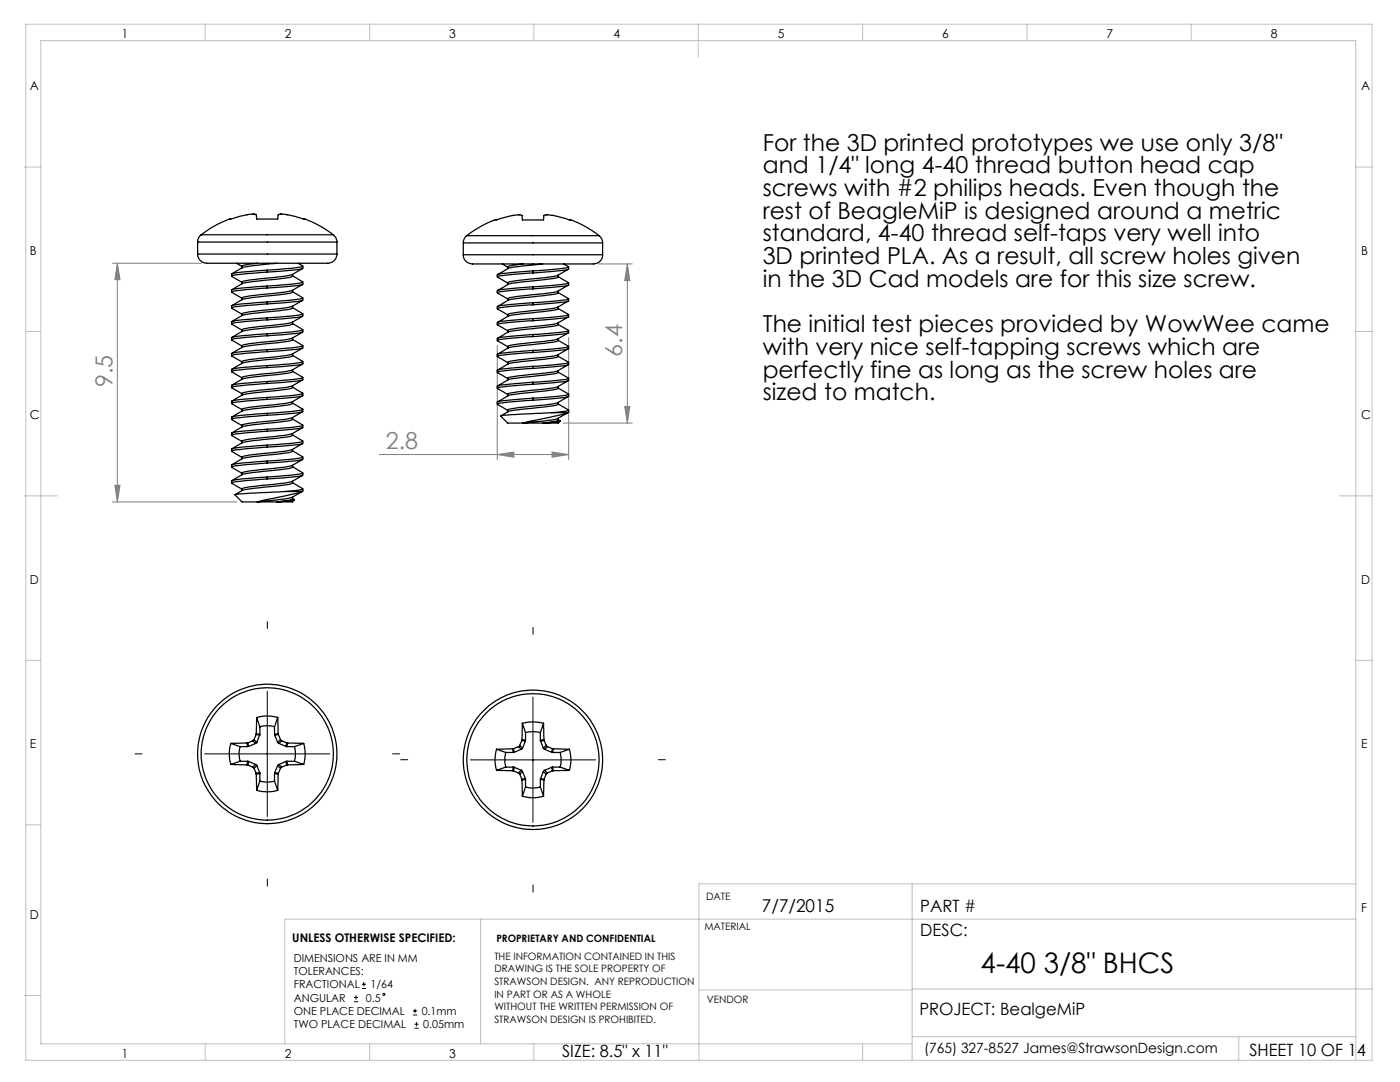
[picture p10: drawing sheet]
<svg xmlns="http://www.w3.org/2000/svg" width="279mm" height="216mm" viewBox="0 0 279 216" stroke-linecap="round" stroke-linejoin="round" font-family="sans-serif">
<g fill="none" stroke="#000" stroke-width=".2">
<path d="M53.3 137.9v25M106.4 139.1v25M40.9 150.4h24.9M93.9 151.6h25M70.7 199.9h.8M70.7 199h.8M71 198.6v.9M72.2 197.2h.8M72.2 196.4h.8M72.6 196v.8M82.4 202.5h.9M82.4 201.7h.9"/>
<path d="M82.7 205.2h.8M82.7 204.4h.8M82.8 201.3v.8M83.1 203.9v.9"/>
<circle cx="76.6" cy="198.4" r=".21"/>
</g>
<g fill="none" stroke="#808080" stroke-width=".2">
<path d="M22.4 52.5h17.9M23.4 52.5v47.7M23.4 52.5l.6 3.3h-1.1zM119.5 52.7h6.7M125.2 52.7l.5 3.3h-1zM125.2 52.7v31.7M99.2 68.9v22.8M113.5 67.3v24.4M22.9 96.8h1.1l-.6 3.4zM75.7 90.7h37.8M99.2 90.7l3.4-.5v1zM110.2 90.2l3.3 .5-3.3 .5z"/>
<path d="M112.4 84.4h13.8M124.7 81.1h1l-.5 3.3zM22.4 100.2h24.9"/>
</g>
<path d="M53.4 125.4v-1.4M106.4 126.6v-1.4M28.4 150.4h-1.5M78.4 150.4h1.4M81.4 151.6h-1.4M131.4 151.6h1.4M53.4 175.4v1.4M106.4 176.6v1.4" fill="none" stroke="#000" stroke-width=".2" stroke-dasharray="15.2 1.3 1.3 1.3"/>
<g fill="none" stroke="#c0c0c0" stroke-width=".2">
<path d="M5.2 4.8h268.6v206.8h-268.6zM41 4.8v3.3M73.8 4.8v3.3M106.5 4.8v3.3M139.3 4.8v6.6M172.2 4.8v3.3M205 4.8v3.3M237.7 4.8v3.3M4.9 33.3h3.2M270.5 33.3h3.3M5.2 66.1h2.9M270.5 66.1h3.3"/>
<path d="M4.9 99h6.5M267.3 99h6.5M5.2 131.8h2.9M270.5 131.8h3.3M5.2 164.6h2.9M182 176.4v35.2M270.6 176.4h-131.1v35.2M4.9 198.6h3.2M95.9 183.4v24.9M139.5 197.6h42.5M182 197.3h91.8M270.6 183.4h-213.8v24.9"/>
<path d="M41 208.3v3.3M73.8 208.3v3.3M106.5 208.3v3.3M172.2 208.3v3.3M182 208.3h-173.9v-200.2h262.4l.1 203.5M182 206.9h88.6M247.2 206.9v4.7"/>
</g>
<g fill="#808080">
<path d="M110.2 90.2l3.3 .5-3.3 .5zM99.2 90.7l3.4-.5v1z"/>
<path d="M23.4 52.5l.6 3.3h-1.1zM22.9 96.8h1.1l-.6 3.4zM125.2 52.7l.5 3.3h-1zM124.7 81.1h1l-.5 3.3z"/>
</g>
<g fill="none" stroke="#000" stroke-width=".25">
<path d="M39.4 50.7a2.27 2.27 0 0 0 2.9 1.8h22.6a2.02 2.02 0 0 0 2.3-1.8M39.4 48.3h27.8M39.4 50.7h27.8M39.4 48.3v2.4M40.1 46.8a1.87 1.87 0 0 0-.7 1.5M40.1 46.8a20.3 20.3 0 0 1 9.6-4h.4a.96 .96 0 0 1 1.1 .1v.8h4.2l.1-.3a.61 .61 0 0 1 .2-.6 .61 .61 0 0 1 .6-.1l.8 .1a24.8 24.8 0 0 1 6.8 2.3l2.6 1.7M40.1 46.8h26.4M47.2 52.5l1.1 .7M51.4 52.5l-2.9 .5-.2 .1v.3M53.3 57.5l-6.1 .5-1 .3 2.1 1.2M53.3 54.3l-6.1 .5-1 .3 2.1 1.2M53.3 53.9l-3.2 .3a12.5 12.5 0 0 0-3.9 .5v.4"/>
<path d="M53.3 57.1l-3.2 .2a12.5 12.5 0 0 0-3.9 .6v.4M53.3 53.9v.4M53.3 57.1v.4M55.3 52.5l-3.5 .4a8.9 8.9 0 0 0-5.5 1.7M58.4 57.9v.4a18.7 18.7 0 0 1-5.8 .8l-.8 .1a8.9 8.9 0 0 0-5.5 1.8M58.4 54.8v.3a18.7 18.7 0 0 1-5.8 .9l-.8 .1a8.9 8.9 0 0 0-5.5 1.7M58.4 58.2l2 1.2M58.4 55l2 1.3a18.5 18.5 0 0 1-4.9 .6l-2.2 .2M59.5 52.5l.9 .6a18.5 18.5 0 0 1-4.9 .7l-2.2 .1M60.4 59.9a8.8 8.8 0 0 1-5.5 1.8l-6.1 .7-.5 .2v.4M60.4 56.8a8.8 8.8 0 0 1-5.5 1.7l-6.1 .7-.5 .2v.4M60.4 53.6a8.8 8.8 0 0 1-5.5 1.8l-6.1 .7-.5 .2v.3"/>
<path d="M60.4 59.4a18.5 18.5 0 0 1-4.9 .7l-2.2 .2M60.4 53.1v.4a32.3 32.3 0 0 1-7.1 .8M60.4 59.4v.5a32.3 32.3 0 0 1-7.1 .7M60.4 56.3v.4a32.3 32.3 0 0 1-7.1 .8M66.5 46.8a1.87 1.87 0 0 1 .7 1.5M67.2 48.3v2.4M92.5 50.8a2.12 2.12 0 0 0 2.6 1.9h19.9a14.4 14.4 0 0 0 4.3-.2l.8-.8 .2-.9M92.5 48.5h27.8M92.5 50.8h27.8M92.5 48.5v2.3M93.2 47a1.74 1.74 0 0 0-.7 1.5M93.2 47a19.4 19.4 0 0 1 10.6-4.1h.2a.34 .34 0 0 1 .3 .2 .34 .34 0 0 1-.1 .4v.4h4.3v-.3a.72 .72 0 0 1 .3-.7 .72 .72 0 0 1 .8 0l.6 .1a26.2 26.2 0 0 1 6.7 2.2l2.7 1.8"/>
<path d="M93.2 47h26.4M100.2 52.7l1.1 .6M101.3 53.3v.3M104.4 52.7l-2.5 .3-.6 .3M106.4 57.6l-5.1 .4-1.5 .2-.6 .2 2.1 1.3M106.4 54.5l-5.1 .4-1.5 .1-.6 .2 2.1 1.3M106.4 54l-3.6 .3a9.4 9.4 0 0 0-3.6 .6v.3M106.4 57.2l-3.6 .3a9.4 9.4 0 0 0-3.6 .5v.4M106.4 54v.5M106.4 57.2v.4M108.3 52.7l-6 .6a3.2 3.2 0 0 0-1.9 .9l-1.1 .6M111.4 58.1v.3a17.7 17.7 0 0 1-5 .8l-4.1 .5a3.2 3.2 0 0 0-1.9 .8l-1.1 .6"/>
<path d="M111.4 55.2a17.7 17.7 0 0 1-5 .9l-4.1 .4a3.2 3.2 0 0 0-1.9 .9l-1.1 .6M111.4 58.4l2.1 1.2-.6 .2-1.5 .2-5 .4M111.4 55.2l2.1 1.2-.6 .3-1.5 .1-5 .4M111.4 54.9v.3M112.5 52.7l1 .6-.6 .2-1.5 .2-5 .3M113.4 56.9l-2.6 1.4-6 .7a9.1 9.1 0 0 0-3.5 .6v.4M113.4 53.7l-2.6 1.4-6 .7a9.1 9.1 0 0 0-3.5 .6v.4M113.5 59.6v.4a35.7 35.7 0 0 1-7.1 .8M113.5 53.3v.4a35.7 35.7 0 0 1-7.1 .8M113.5 56.4v.4a35.7 35.7 0 0 1-7.1 .8M119.6 47a1.74 1.74 0 0 1 .7 1.5M120.3 48.5v2.3"/>
<path d="M53.3 79.7l-6.1 .5-1 .3 2.1 1.2M53.3 76.5l-6.1 .5-1 .3 2.1 1.3M53.3 73.3l-6.1 .6-1 .3 2.1 1.2M53.3 70.2l-6.1 .5-1 .3 2.1 1.2M53.3 67l-6.1 .5-1 .3 2.1 1.2M53.3 63.8l-6.1 .5-1 .3 2.1 1.3M53.3 60.6l-6.1 .6-1 .3 2.1 1.2M53.3 60.3l-3.2 .2a12.5 12.5 0 0 0-3.9 .5v.5M53.3 63.4l-3.2 .3a12.5 12.5 0 0 0-3.9 .5v.4M53.3 66.6l-3.2 .3a12.5 12.5 0 0 0-3.9 .5v.4M53.3 69.8l-3.2 .2a12.5 12.5 0 0 0-3.9 .6v.4M53.3 73l-3.2 .2a12.5 12.5 0 0 0-3.9 .5v.5"/>
<path d="M53.3 76.1l-3.2 .3a12.5 12.5 0 0 0-3.9 .5v.4M53.3 79.3l-3.2 .3a12.5 12.5 0 0 0-3.9 .5v.4M53.3 60.3v.3M53.3 63.4v.4M53.3 66.6v.4M53.3 69.8v.4M53.3 73v.3M53.3 76.1v.4M53.3 79.3v.4M58.4 77v.3a18.7 18.7 0 0 1-5.8 .9l-.8 .1a8.9 8.9 0 0 0-5.5 1.7M58.4 73.8v.4a18.7 18.7 0 0 1-5.8 .8l-.8 .1a8.9 8.9 0 0 0-5.5 1.8M58.4 70.6v.4a18.7 18.7 0 0 1-5.8 .8l-.8 .1a8.9 8.9 0 0 0-5.5 1.8"/>
<path d="M58.4 67.5v.3a18.7 18.7 0 0 1-5.8 .9l-.8 .1a8.9 8.9 0 0 0-5.5 1.7M58.4 64.3v.3a18.7 18.7 0 0 1-5.8 .9l-.8 .1a8.9 8.9 0 0 0-5.5 1.7M58.4 61.1v.4a18.7 18.7 0 0 1-5.8 .8l-.8 .1a8.9 8.9 0 0 0-5.5 1.8M58.4 77.3l2 1.2M58.4 74.1l2 1.2a18.5 18.5 0 0 1-4.9 .7l-2.2 .1M58.4 70.9l2 1.2a18.5 18.5 0 0 1-4.9 .7l-2.2 .2M58.4 67.7l2 1.2M58.4 64.6l2 1.2a18.5 18.5 0 0 1-4.9 .7l-2.2 .1M58.4 61.4l2 1.2a18.5 18.5 0 0 1-4.9 .7l-2.2 .1M60.4 79a8.8 8.8 0 0 1-5.5 1.8l-6.1 .7-.5 .2v.3M60.4 75.8a8.8 8.8 0 0 1-5.5 1.8l-6.1 .7-.5 .2v.3M60.4 72.6a8.8 8.8 0 0 1-5.5 1.8l-6.1 .7-.5 .2v.4"/>
<path d="M60.4 69.5a8.8 8.8 0 0 1-5.5 1.7l-6.1 .7-.5 .2v.4M60.4 66.3a8.8 8.8 0 0 1-5.5 1.8l-6.1 .7-.5 .2v.3M60.4 63.1a8.8 8.8 0 0 1-5.5 1.8l-6.1 .7-.5 .2v.3M60.4 68.9v.1a18.5 18.5 0 0 1-4.9 .6l-2.2 .2M60.4 78.5a18.5 18.5 0 0 1-4.9 .7l-2.2 .1M60.4 65.8v.4a32.3 32.3 0 0 1-7.1 .8M60.4 69v.4a32.3 32.3 0 0 1-7.1 .8M60.4 62.6v.4a32.3 32.3 0 0 1-7.1 .8M60.4 75.3v.4a32.3 32.3 0 0 1-7.1 .8M60.4 72.1v.5a32.3 32.3 0 0 1-7.1 .7M60.4 78.5v.4a32.3 32.3 0 0 1-7.1 .8M101.3 62.8v.3"/>
<path d="M101.3 78.7v.3M106.4 76.7l-5.1 .4-1.5 .2-.6 .2 2.1 1.2M106.4 73.5l-5.1 .4-1.5 .2-.6 .2 2.1 1.2M106.4 70.3l-5.1 .4-1.5 .2-.6 .2 2.1 1.3M106.4 67.2l-5.1 .4-1.5 .1-.6 .2 2.1 1.3M106.4 64l-5.1 .4-1.5 .2-.6 .2 2.1 1.2M106.4 60.8l-5.1 .4-1.5 .2-.6 .2 2.1 1.2M106.4 79.9l-5.1 .4-1.5 .1-.6 .2 2.1 1.3M106.4 79.4l-3.6 .3a9.4 9.4 0 0 0-3.6 .6v.3M106.4 76.3l-3.6 .3a9.4 9.4 0 0 0-3.6 .5v.4M106.4 60.4l-3.6 .3a9.4 9.4 0 0 0-3.6 .5v.4M106.4 63.6l-3.6 .3a9.4 9.4 0 0 0-3.6 .5v.4"/>
<path d="M106.4 66.7l-3.6 .3a9.4 9.4 0 0 0-3.6 .6v.3M106.4 69.9l-3.6 .3a9.4 9.4 0 0 0-3.6 .5v.4M106.4 73.1l-3.6 .3a9.4 9.4 0 0 0-3.6 .5v.4M106.4 60.4v.4M106.4 63.6v.4M106.4 66.7v.5M106.4 69.9v.4M106.4 73.1v.4M106.4 76.3v.4M106.4 79.4v.5M111.4 77.1v.4a17.7 17.7 0 0 1-5 .8l-4.1 .4a3.2 3.2 0 0 0-1.9 .9l-1.1 .6M111.4 73.9v.4a17.7 17.7 0 0 1-5 .8l-4.1 .5a3.2 3.2 0 0 0-1.9 .8l-1.1 .6"/>
<path d="M111.4 71.1a17.7 17.7 0 0 1-5 .8l-4.1 .5a3.2 3.2 0 0 0-1.9 .8l-1.1 .6M111.4 67.6v.3a17.7 17.7 0 0 1-5 .9l-4.1 .4a3.2 3.2 0 0 0-1.9 .9l-1.1 .6M111.4 64.4v.4a17.7 17.7 0 0 1-5 .8l-4.1 .4a3.2 3.2 0 0 0-1.9 .9l-1.1 .6M111.4 61.2v.4a17.7 17.7 0 0 1-5 .8l-4.1 .5a3.2 3.2 0 0 0-1.9 .8l-1.1 .6M111.4 77.4l2.1 1.3-.6 .2-1.5 .2-5 .3M111.4 74.3l2.1 1.2-.6 .2-1.5 .2-5 .4M111.4 71.1l2.1 1.2-.6 .2-1.5 .2-5 .4M111.4 67.9l2.1 1.2-.6 .3-1.5 .1-5 .4M111.4 64.7l2.1 1.3-.6 .2-1.5 .2-5 .3M111.4 61.6l2.1 1.2-.6 .2-1.5 .2-5 .4M111.4 70.8v.3M113.4 79.1l-2.6 1.4-6 .7a9.1 9.1 0 0 0-3.5 .6v.4"/>
<path d="M113.4 76l-2.6 1.3-6 .7a9.1 9.1 0 0 0-3.5 .7M113.4 72.8l-2.6 1.4-6 .7a9.1 9.1 0 0 0-3.5 .6v.3M113.4 69.6l-2.6 1.4-6 .7a9.1 9.1 0 0 0-3.5 .6v.4M113.4 66.4l-2.6 1.4-6 .7a9.1 9.1 0 0 0-3.5 .6v.4M113.4 63.3l-2.6 1.3-6 .7a9.1 9.1 0 0 0-3.5 .7v.3M113.4 60.1l-2.6 1.4-6 .7a9.1 9.1 0 0 0-3.5 .6M113.5 69.1v.4a35.7 35.7 0 0 1-7.1 .8M113.5 66v.4a35.7 35.7 0 0 1-7.1 .8M113.5 78.7v.4a35.7 35.7 0 0 1-7.1 .8M113.5 75.5v.4a35.7 35.7 0 0 1-7.1 .8M113.5 72.3v.4a35.7 35.7 0 0 1-7.1 .8M113.5 62.8v.4a35.7 35.7 0 0 1-7.1 .8"/>
<path d="M46.9 98.8l1.4 1.4h3.1M53.3 92.4l-6.1 .5-1 .3 2.1 1.2M53.3 89.2l-6.1 .5-1 .3 2.1 1.3M53.3 86l-6.1 .6-1 .3 2.1 1.2M53.3 82.9l-6.1 .5-1 .3 2.1 1.2M53.3 95.6l-6.1 .5-1 .3 2.1 1.2M53.3 95.2l-3.2 .2a12.5 12.5 0 0 0-3.9 .6v.4M53.3 82.5l-3.2 .2a12.5 12.5 0 0 0-3.9 .6v.4M53.3 85.7l-3.2 .2a12.5 12.5 0 0 0-3.9 .5v.5M53.3 88.8l-3.2 .3a12.5 12.5 0 0 0-3.9 .5v.4M53.3 92l-3.2 .3a12.5 12.5 0 0 0-3.9 .5v.4M53.3 82.5v.4"/>
<path d="M53.3 85.7v.3M53.3 88.8v.4M53.3 92v.4M53.3 95.2v.4M57 98.1l-6.8 .3-3.3 .3M57 98.1h3.3M58.4 92.9v.3a18.7 18.7 0 0 1-5.8 .9l-.8 .1a8.9 8.9 0 0 0-5.5 1.7M58.4 89.7v.3a18.7 18.7 0 0 1-5.8 .9l-.8 .1a8.9 8.9 0 0 0-5.5 1.7M58.4 86.5v.4a18.7 18.7 0 0 1-5.8 .8l-.8 .1a8.9 8.9 0 0 0-5.5 1.8M58.4 83.3v.4a18.7 18.7 0 0 1-5.8 .8l-.8 .1a8.9 8.9 0 0 0-5.5 1.8M58.4 80.2v.3a18.7 18.7 0 0 1-5.8 .9l-.8 .1a8.9 8.9 0 0 0-5.5 1.7M58.4 93.1l2 1.2"/>
<path d="M58.4 90l2 1.2a18.5 18.5 0 0 1-4.9 .7l-2.2 .1M58.4 86.8l2 1.2a18.5 18.5 0 0 1-4.9 .7l-2.2 .1M58.4 83.6l2 1.2a18.5 18.5 0 0 1-4.9 .7l-2.2 .2M58.4 80.4l2 1.3a18.5 18.5 0 0 1-4.9 .6l-2.2 .2M58.4 96.3l2 1.2-.7 .3-2.7 .3M58.4 96v.4a18.7 18.7 0 0 1-5.8 .8l-.8 .1a8.5 8.5 0 0 0-4.9 1.4M58.4 99.5l.3 .3-3.4 .4M58.4 99.2v.4a8.3 8.3 0 0 1-3.1 .6M58.8 99.8l-.4 .4h-3.1M60.3 98.1l-1.1 .3-7.8 1.8M60.4 94.9a8.8 8.8 0 0 1-5.5 1.7l-6.1 .7-.5 .2v.4M60.4 91.7a8.8 8.8 0 0 1-5.5 1.8l-6.1 .7-.5 .2v.3"/>
<path d="M60.4 88.5a8.8 8.8 0 0 1-5.5 1.8l-6.1 .7-.5 .2v.3M60.4 85.3a8.8 8.8 0 0 1-5.5 1.8l-6.1 .7-.5 .2v.4M60.4 82.2a8.8 8.8 0 0 1-5.5 1.7l-6.1 .7-.5 .2v.4M60.4 98a8.8 8.8 0 0 1-5.5 1.8l-3.5 .4M60.4 94.3v.1a18.5 18.5 0 0 1-4.9 .6l-2.2 .2M60.4 91.2v.4a32.3 32.3 0 0 1-7.1 .8M60.4 88v.4a32.3 32.3 0 0 1-7.1 .8M60.4 81.7v.4a32.3 32.3 0 0 1-7.1 .8M60.4 84.8v.5a32.3 32.3 0 0 1-7.1 .7M60.4 97.5v.5l-.1 .1M60.4 94.4v.4a32.3 32.3 0 0 1-7.1 .8M104.4 84.4h3.9"/>
<path d="M110.1 82.3l-7.8 .4-2.4 .3 1.4 1.4h3.1M110.1 82.3h3.2M111.4 80.6l2.1 1.2-.6 .3-2.8 .2M111.4 80.6a17.7 17.7 0 0 1-5 .9l-2.3 .2a6.7 6.7 0 0 0-4.2 1.3M111.4 83.8l.4 .2M111.4 83.5v.3a8.3 8.3 0 0 1-3.1 .6M111.4 80.3v.3M111.8 84l-.4 .4h-3.1M111.8 84l-.9 .2-2.6 .2M113.3 82.3l-2.1 .6-6.8 1.5M113.4 82.3l-2.6 1.4-6.4 .7M113.5 81.8v.4l-.2 .1"/>
<path d="M51.4 100.2h3.9M46.1 148.3a7.1 7.1 0 0 0 0 4.2M46.1 152.5l3.2 .1M46.1 148.3l1.8 .7M47.9 149a5.2 5.2 0 0 0 0 2.9M47.9 149h1.5M47.9 151.9l-1.8 .6M47.9 151.9h1.5M49.3 148.3h-3.2M49.3 152.6h.2M49.3 148.3l.1 .7M49.4 151.9h.2"/>
<path d="M49.4 151.9l-.1 .7M49.5 152.6l.9 .5M49.5 148.2l-.2 .1M49.5 148.2l.1 .7M49.6 148.9l-.2 .1M49.6 151.9l-.1 .7M49.6 151.9l1.4 .6M50.4 153.1l.3 .2M50.4 147.8l-.9 .4M50.4 147.8l.6 .5M50.7 147.6l-.3 .2M50.7 153.3l.4 1"/>
<path d="M50.7 147.6l.6 .5M51 152.5l.3 .3M51 152.5l-.6 .6M51 148.3l-1.4 .6M51.1 146.5l-.4 1.1M51.1 154.3l.1 .2M51.1 146.5l.7 .2M51.2 154.5v3.2M51.2 146.4l-.1 .1M51.2 146.4l.7 .1M51.2 157.7a7.9 7.9 0 0 0 4.2 0M51.2 143.2a7.9 7.9 0 0 1 4.2 0"/>
<path d="M51.2 143.2v3.2M51.2 143.2l.7 1.8M51.3 148.1l-.3 .2M51.3 152.8l-.6 .5M51.3 152.8l.5 1.4M51.8 154.2l.1 .1M51.8 146.7l-.5 1.4M51.8 154.2l-.7 .1M51.9 146.5l-.1 .2M51.9 145a5.2 5.2 0 0 1 2.9 0M51.9 155.9a5.2 5.2 0 0 0 2.9 0M51.9 154.3l-.7 .2"/>
<path d="M51.9 145v1.5M51.9 154.3v1.6M51.9 155.9l-.7 1.8M54.8 146.5v.2M54.8 154.3l.7 .2M54.8 145v1.5M54.8 154.3v1.6M54.8 155.9l.6 1.8M54.8 154.2v.1M54.8 154.2l.8 .1M54.8 146.7l.6 1.4M55.4 148.1l.3 .2"/>
<path d="M55.4 143.2l.1 3.2M55.4 152.8l.6 .5M55.4 152.8l-.6 1.4M55.4 143.2l-.6 1.8M55.5 154.5l-.1 3.2M55.5 146.4l.1 .1M55.5 146.4l-.7 .1M55.6 146.5l.4 1.1M55.6 154.3l-.1 .2M55.6 146.5l-.8 .2M55.7 152.5l-.3 .3M55.7 152.5l.5 .6"/>
<path d="M55.7 148.3l1.4 .6M56 147.6l.2 .2M56 153.3l-.4 1M56 147.6l-.6 .5M56.2 153.1l-.2 .2M56.2 147.8l1 .4M56.2 147.8l-.5 .5M57.1 148.9l.2 .1M57.1 151.9l-1.4 .6M57.1 151.9l.1 .7M57.2 152.6l-1 .5M57.2 148.2l.2 .1"/>
<path d="M57.2 148.2l-.1 .7M57.3 151.9h-.2M57.3 151.9l.1 .7M57.3 149h1.5M57.3 151.9h1.5M57.4 148.3h3.2M57.4 152.6h-.2M57.4 148.3l-.1 .7M58.8 149a6.2 6.2 0 0 1 0 2.9M58.8 151.9l1.8 .6M60.6 152.5l-3.2 .1M60.6 148.3a7.9 7.9 0 0 1 0 4.2"/>
<path d="M60.6 148.3l-1.8 .7M99.1 149.5a7.1 7.1 0 0 0 0 4.2M99.1 153.7l3.2 .1M99.1 149.5l1.8 .6M100.9 150.1a6.2 6.2 0 0 0 0 3M100.9 153.1h1.5M100.9 150.1h1.5M100.9 153.1l-1.8 .6M102.3 149.4l-3.2 .1M102.3 153.8h.2M102.3 149.4l.1 .7M102.4 153.1h.2"/>
<path d="M102.4 153.1l-.1 .7M102.5 153.8l1 .4M102.5 149.4h-.2M102.5 149.4l.1 .7M102.6 150.1h-.2M102.6 153.1l-.1 .7M102.6 153.1l1.4 .6M103.5 154.2l.2 .3M103.5 149l-1 .4M103.5 149l.5 .5M103.7 154.5l.4 1M103.7 148.7l-.2 .3"/>
<path d="M103.7 148.7l.6 .6M104 153.7l.3 .3M104 153.7l-.5 .5M104 149.5l-1.4 .6M104.1 147.7l-.4 1M104.1 155.5l.1 .1M104.1 147.7l.7 .2M104.2 155.6v3.3M104.2 147.6l-.1 .1M104.2 147.6l.7 .1M104.2 158.9a8.1 8.1 0 0 0 4.3 0M104.2 144.3a8.1 8.1 0 0 1 4.3 0"/>
<path d="M104.2 144.3v3.3M104.2 144.3l.7 1.9M104.3 149.3l-.3 .2M104.3 154l-.6 .5M104.3 154l.5 1.4M104.8 155.4l.1 .1M104.8 147.9l-.5 1.4M104.8 155.4l-.7 .1M104.9 147.7l-.1 .2M104.9 157a5.3 5.3 0 0 0 2.9 0M104.9 146.2a5.3 5.3 0 0 1 2.9 0M104.9 155.5l-.7 .1"/>
<path d="M104.9 146.2v1.5M104.9 155.5v1.5M104.9 157l-.7 1.9M107.8 147.7l.1 .2M107.8 155.5l.7 .1M107.8 146.2v1.5M107.8 155.5v1.5M107.8 157l.7 1.9M107.9 155.4l-.1 .1M107.9 147.9l.5 1.4M107.9 155.4l.7 .1M108.4 149.3l.3 .2"/>
<path d="M108.4 154l.6 .5M108.4 154l-.5 1.4M108.5 144.3v3.3M108.5 144.3l-.7 1.9M108.5 155.6v3.3M108.5 147.6l.1 .1M108.5 147.6l-.7 .1M108.6 147.7l.4 1M108.6 155.5l-.1 .1M108.6 147.7l-.7 .2M108.7 153.7l-.3 .3M108.7 153.7l.6 .5"/>
<path d="M108.7 149.5l1.4 .6M109 154.5l-.4 1M109 148.7l.3 .3M109 148.7l-.6 .6M109.3 154.2l-.3 .3M109.3 149l.9 .4M109.3 149l-.6 .5M110.1 150.1h.2M110.1 153.1l-1.4 .6M110.1 153.1l.1 .7M110.2 153.8l-.9 .4M110.2 149.4h.2"/>
<path d="M110.2 149.4l-.1 .7M110.3 153.1h-.2M110.3 153.1l.1 .7M110.3 153.1h1.5M110.3 150.1h1.5M110.4 149.4l3.2 .1M110.4 153.8h-.2M110.4 149.4l-.1 .7M111.8 150.1a6.2 6.2 0 0 1 0 3M111.8 153.1l1.8 .6M113.6 153.7l-3.2 .1M113.6 149.5a7.1 7.1 0 0 1 0 4.2"/>
<path d="M113.6 149.5l-1.8 .6"/>
<circle cx="53.3" cy="150.5" r="13.2"/>
<circle cx="53.3" cy="150.4" r="13.9"/>
<circle cx="106.4" cy="151.6" r="13.2"/>
<circle cx="106.4" cy="151.6" r="13.9"/>
</g>
<text font-size="5.6" x="195.7" y="194.1">4-40 3/8&quot; BHCS</text>
<g font-size="4.7">
<text x="152.2" y="30.1">For the 3D printed prototypes we use only 3/8&quot;</text>
<text x="152.2" y="34.6">and 1/4&quot; long 4-40 thread button head cap</text>
<text x="152.2" y="39.1">screws with #2 philips heads. Even though the</text>
<text x="152.2" y="43.7">rest of BeagleMiP is designed around a metric</text>
<text x="152.2" y="48.2">standard, 4-40 thread self-taps very well into</text>
<text x="152.2" y="52.7">3D printed PLA. As a result, all screw holes given</text>
<text x="152.2" y="57.2">in the 3D Cad models are for this size screw.</text>
<text x="152.2" y="66.3">The initial test pieces provided by WowWee came</text>
<text x="152.2" y="70.8">with very nice self-tapping screws which are</text>
<text x="152.2" y="75.3">perfectly fine as long as the screw holes are</text>
<text x="152.2" y="79.9">sized to match.</text>
</g>
<g font-size="4.7" fill="#808080">
<text x="124.2" y="71.1" transform="rotate(-90 124.2 71.1)">6.4</text>
<text x="22.4" y="77.3" transform="rotate(-90 22.4 77.3)">9.5</text>
<text x="77" y="89.7">2.8</text>
</g>
<text font-size="3.5" x="152.1" y="182.1">7/7/2015</text>
<g font-size="3.4">
<text x="183.7" y="182">PART #</text>
<text x="183.7" y="186.7">DESC:</text>
<text x="183.5" y="202.5">PROJECT: BealgeMiP</text>
<text x="112.2" y="211">SIZE: 8.5&quot; x 11&quot;</text>
<text x="249.3" y="210.7">SHEET 10 OF 14</text>
</g>
<text font-size="2.8" x="184.4" y="210.1">(765) 327-8527 James@StrawsonDesign.com</text>
<g font-size="2.5">
<text x="24.3" y="7.6">1</text>
<text x="56.8" y="7.6">2</text>
<text x="89.6" y="7.6">3</text>
<text x="122.4" y="7.6">4</text>
<text x="155.2" y="7.6">5</text>
<text x="188" y="7.6">6</text>
<text x="220.8" y="7.6">7</text>
<text x="253.6" y="7.6">8</text>
<text x="6" y="18">A</text>
<text x="271.7" y="18">A</text>
<text x="6" y="50.8">B</text>
<text x="271.7" y="50.8">B</text>
<text x="6" y="83.6">C</text>
<text x="271.7" y="83.7">C</text>
<text x="6" y="116.4">D</text>
<text x="271.7" y="116.4">D</text>
<text x="6" y="149.2">E</text>
<text x="271.7" y="149.2">E</text>
<text x="6" y="183.3">D</text>
<text x="271.7" y="182">F</text>
<text x="24.3" y="211">1</text>
<text x="56.8" y="211">2</text>
<text x="89.6" y="211">3</text>
</g>
<text font-size="2.4" x="58.3" y="187.9">UNLESS OTHERWISE SPECIFIED:</text>
<g font-size="2.2">
<text x="58.6" y="191.9">DIMENSIONS ARE IN MM</text>
<text x="58.6" y="194.6">TOLERANCES:</text>
<text x="58.6" y="197.2">FRACTIONAL</text>
<text x="73.9" y="197.2">1/64</text>
<text x="58.6" y="202.5">ONE PLACE DECIMAL</text>
<text x="58.6" y="199.9">ANGULAR</text>
<text x="73" y="199.9">0.5</text>
<text x="84.2" y="202.5">0.1mm</text>
<text x="58.6" y="205.2">TWO PLACE DECIMAL</text>
<text x="84.5" y="205.2">0.05mm</text>
</g>
<g font-size="2">
<text x="140.9" y="179.7">DATE</text>
<text x="140.6" y="185.6">MATERIAL</text>
<text x="98.7" y="191.5">THE INFORMATION CONTAINED IN THIS</text>
<text x="99.1" y="187.9">PROPRIETARY AND CONFIDENTIAL</text>
<text x="98.7" y="194">DRAWING IS THE SOLE PROPERTY OF</text>
<text x="98.7" y="196.6">STRAWSON DESIGN. ANY REPRODUCTION</text>
<text x="98.7" y="199.1">IN PART OR AS A WHOLE</text>
<text x="98.7" y="201.6">WITHOUT THE WRITTEN PERMISSION OF</text>
<text x="141" y="200.1">VENDOR</text>
<text x="98.7" y="204.1">STRAWSON DESIGN IS PROHIBITED.</text>
</g>
</svg>
